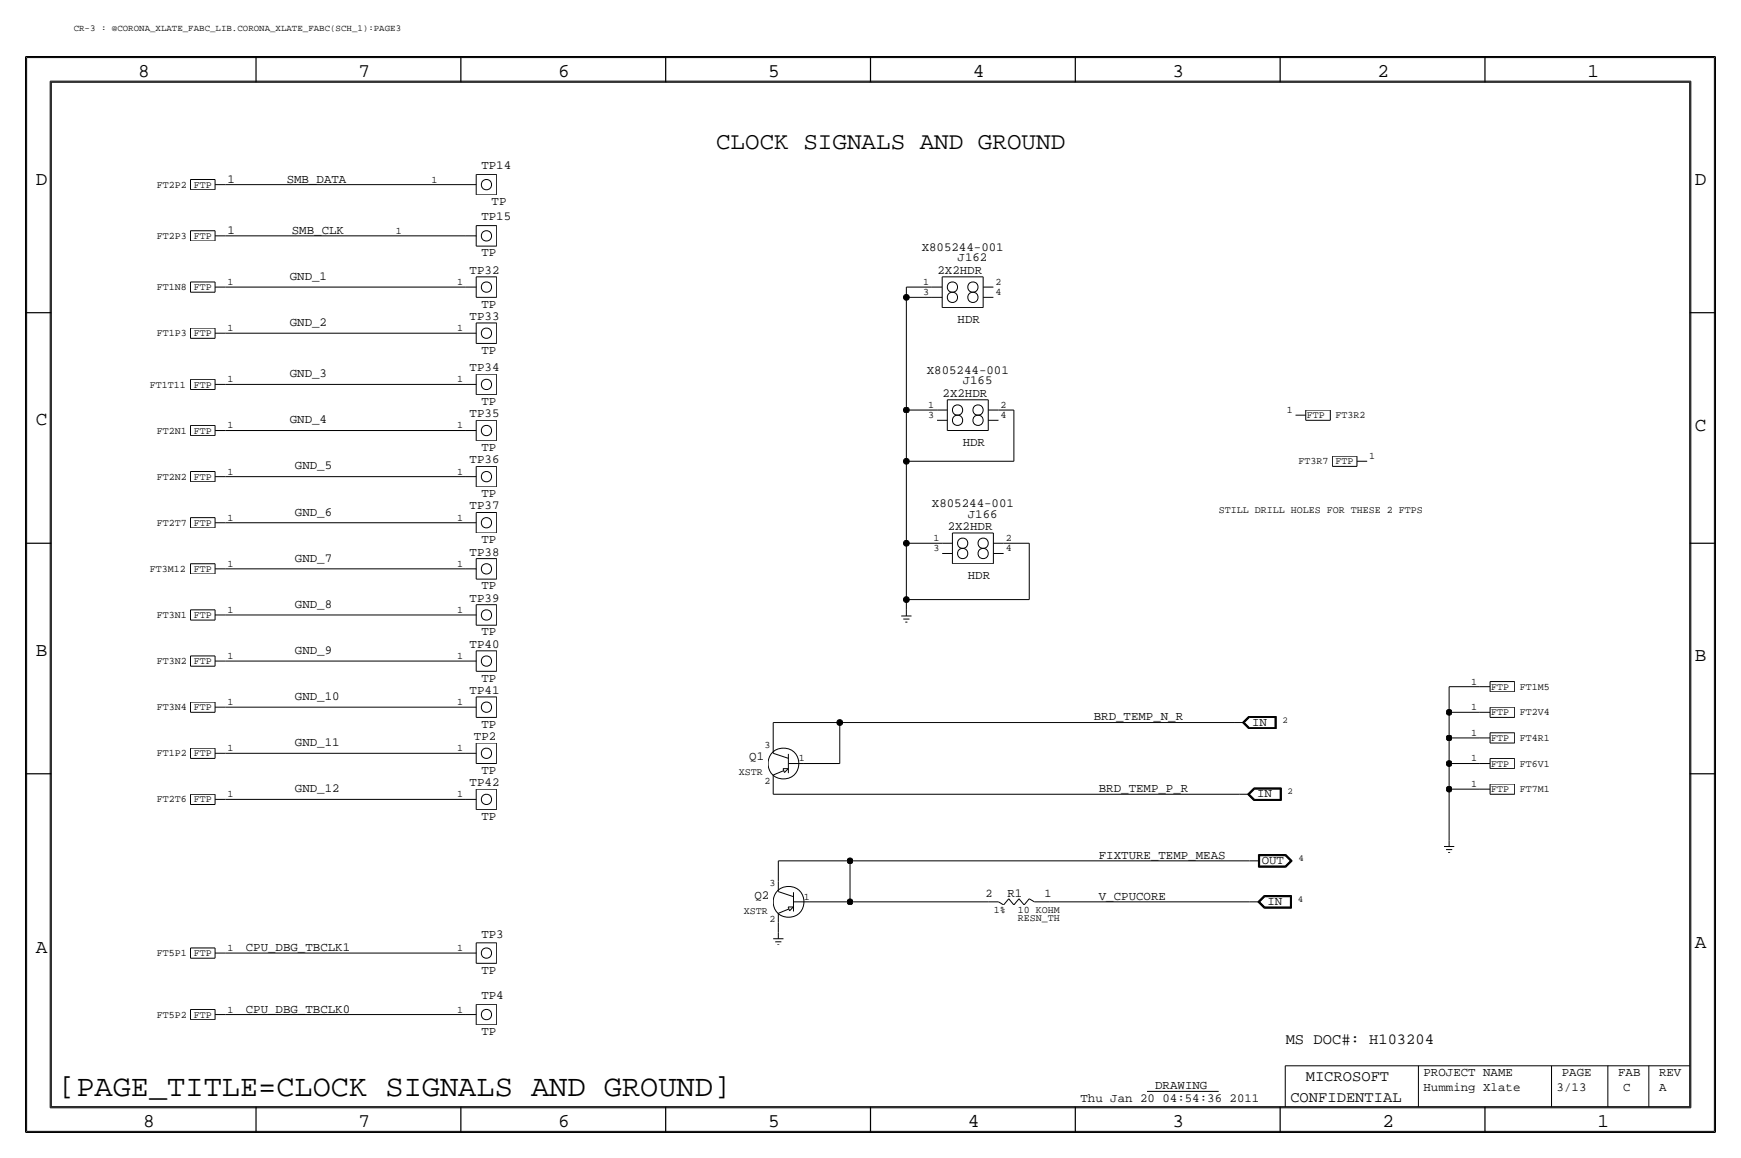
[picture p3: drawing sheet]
<svg xmlns="http://www.w3.org/2000/svg" width="432mm" height="287mm" viewBox="0 0 432 287" stroke-linecap="round" stroke-linejoin="round" font-family="sans-serif">
<g fill="none" stroke="#000" stroke-width=".25">
<path d="M6.6 14.3h418.6zM6.6 14.3v266.2zM425.2 14.3v266.2zM12.4 20.1v254.5zM12.4 20.1h407zM419.4 20.1v254.5zM47.2 59.7h6.1zM47.2 57.2v2.5zM47.2 57.2h6.1zM47.2 47h6.1zM47.2 44.5v2.5zM47.2 44.5h6.1z"/>
<path d="M53.3 58.5h2.6zM53.3 45.8h2.6zM53.3 57.2v2.5zM53.3 44.5v2.5zM55.9 58.5h59.7zM55.9 45.8h59.7zM115.6 58.5h2.5zM115.6 45.8h2.5zM118.1 55.9h5.1zM118.1 55.9v5.1zM118.1 48.3h5.1zM118.1 43.2h5.1z"/>
<path d="M118.1 43.2v5.1zM123.2 55.9v5.1zM123.2 43.2v5.1zM47.2 72.4h6.1zM47.2 69.9v2.5zM47.2 69.9h6.1zM53.3 71.2h2.6zM53.3 69.9v2.5zM55.9 71.2h59.7zM115.6 71.2h2.5zM118.1 73.7h5.1zM118.1 68.6h5.1z"/>
<path d="M118.1 68.6v5.1zM118.1 61h5.1zM123.2 68.6v5.1zM224.8 73.7v28zM224.8 71.2v2.5zM224.8 71.2h6.3zM224.8 73.7h6.3zM231.1 71.2h2.6zM231.1 73.7h2.6zM233.7 76.3h10.1zM233.7 68.6v7.7zM233.7 68.6h10.1z"/>
<path d="M243.8 68.6v7.7zM243.8 73.7h2.6zM243.8 71.2h2.6zM47.2 96.6h6.1zM47.2 94v2.6zM47.2 94h6.1zM47.2 83.9h6.1zM47.2 81.3v2.6zM47.2 81.3h6.1zM53.3 95.3h2.6zM53.3 82.6h2.6zM53.3 94v2.6z"/>
<path d="M53.3 81.3v2.6zM55.9 82.6h59.7zM55.9 95.3h59.7zM115.6 95.3h2.5zM115.6 82.6h2.5zM118.1 97.8h5.1zM118.1 92.8h5.1zM118.1 92.8v5zM118.1 85.1h5.1zM118.1 80.1h5.1zM118.1 80.1v5zM123.2 92.8v5z"/>
<path d="M123.2 80.1v5zM234.9 99.1v7.6zM234.9 99.1h10.2zM245.1 99.1v7.6zM47.2 119.4h6.1zM47.2 116.9v2.5zM47.2 116.9h6.1zM47.2 108h6.1zM47.2 105.5v2.5zM47.2 105.5h6.1zM53.3 118.2h2.6zM53.3 106.7h2.6z"/>
<path d="M53.3 116.9v2.5zM53.3 105.5v2.5zM55.9 106.7h59.7zM55.9 118.2h59.7zM115.6 118.2h2.5zM115.6 106.7h2.5zM118.1 115.6h5.1zM118.1 115.6v5.1zM118.1 109.3h5.1zM118.1 104.2h5.1zM118.1 104.2v5.1zM123.2 115.6v5.1z"/>
<path d="M123.2 104.2v5.1zM224.8 101.7h7.6zM224.8 114.4h26.7zM224.8 114.4v20.3zM224.8 101.7v12.7zM232.4 101.7h2.5zM232.4 104.2h2.5zM234.9 106.7h10.2zM245.1 104.2h2.5zM245.1 101.7h2.5zM247.6 101.7h3.9zM251.5 101.7v12.7z"/>
<path d="M321.3 102.9h2.5zM323.8 104.2h6.1zM323.8 101.7h6.1zM323.8 101.7v2.5zM329.9 101.7v2.5zM330.5 115.6h6zM330.5 113.1v2.5zM330.5 113.1h6zM336.5 114.4h2.6zM336.5 113.1v2.5zM47.2 139.8v2.5zM47.2 139.8h6.1z"/>
<path d="M47.2 130.9h6.1zM47.2 128.3v2.6zM47.2 128.3h6.1zM53.3 129.6h2.6zM53.3 139.8v2.5zM53.3 128.3v2.6zM55.9 129.6h59.7zM115.6 129.6h2.5zM118.1 138.5h5.1zM118.1 138.5v5.1zM118.1 132.1h5.1zM118.1 127.1h5.1z"/>
<path d="M118.1 127.1v5zM118.1 120.7h5.1zM123.2 138.5v5.1zM123.2 127.1v5zM224.8 134.7v13.9zM224.8 134.7h8.9zM233.7 134.7h2.5zM233.7 137.2h2.5zM236.2 139.8h10.2zM236.2 132.1v7.7zM236.2 132.1h10.2zM246.4 132.1v7.7z"/>
<path d="M246.4 137.2h2.5zM246.4 134.7h2.5zM248.9 134.7h6.4zM255.3 134.7v13.9zM47.2 153.7h6.1zM47.2 151.2v2.5zM47.2 151.2h6.1zM47.2 142.3h6.1zM53.3 152.5h2.6zM53.3 141h2.6zM53.3 151.2v2.5zM55.9 152.5h59.7z"/>
<path d="M55.9 141h59.7zM115.6 152.5h2.5zM115.6 141h2.5zM118.1 155h5.1zM118.1 149.9h5.1zM118.1 149.9v5.1zM118.1 143.6h5.1zM123.2 149.9v5.1zM223.5 152.7h2.6zM224 153.5h1.6zM224.5 154.2h.5zM224.8 148.6h30.5z"/>
<path d="M224.8 151.2v1.5zM224.8 148.6v2.6zM47.2 176.6h6.1zM47.2 174v2.6zM47.2 174h6.1zM47.2 165.2h6.1zM47.2 162.6v2.6zM47.2 162.6h6.1zM53.3 175.3h2.6zM53.3 163.9h2.6zM53.3 174v2.6zM53.3 162.6v2.6z"/>
<path d="M55.9 163.9h59.7zM55.9 175.3h59.7zM115.6 175.3h2.5zM115.6 163.9h2.5zM118.1 177.9h5.1zM118.1 172.8h5.1zM118.1 172.8v5.1zM118.1 166.4h5.1zM118.1 161.3h5.1zM118.1 161.3v5.1zM123.2 172.8v5.1zM123.2 161.3v5.1z"/>
<path d="M191.8 179.1h16.5zM191.8 179.1v5.1zM208.3 179.1h97.8zM208.3 179.1v10.2zM306.1 179.1h2.5zM308.2 179.1l1.5-1.6zM308.2 179.1l1.5 1.6zM308.3 179.1l1.5-1.5zM308.3 179.1l1.5 1.5zM308.5 179.1l1.3 1.4zM308.5 179.1l1.3-1.4zM308.6 179.1l1.3 1.3z"/>
<path d="M309.7 177.5h6.8zM309.8 177.6h6.6zM309.8 177.7h6.5zM309.9 177.9l-1.3 1.2zM309.9 177.9h6.3zM316.2 177.9v2.5zM316.3 177.7v2.8zM316.4 177.6v3zM316.5 177.5v3.2zM359.4 176.6v6.3zM359.4 170.2v6.4zM359.4 170.2h7.6z"/>
<path d="M359.4 176.6h7.6zM367 170.2h2.6zM367 176.6h2.6zM369.6 171.5h6.1zM369.6 169h6.1zM369.6 177.9h6.1zM369.6 175.3h6.1zM369.6 169v2.5zM369.6 175.3v2.6zM375.7 169v2.5zM375.7 175.3v2.6zM47.2 199.4h6.1z"/>
<path d="M47.2 196.9v2.5zM47.2 196.9h6.1zM47.2 188h6.1zM47.2 185.5v2.5zM47.2 185.5h6.1zM53.3 198.2h2.6zM53.3 186.7h2.6zM53.3 196.9v2.5zM53.3 185.5v2.5zM55.9 198.2h59.7zM55.9 186.7h59.7zM115.6 198.2h2.5z"/>
<path d="M115.6 186.7h2.5zM118.1 195.6h5.1zM118.1 195.6v5.1zM118.1 189.3h5.1zM118.1 184.2h5.1zM118.1 184.2v5.1zM123.2 195.6v5.1zM123.2 184.2v5.1zM191.8 194.4v2.5zM191.8 196.9h115.5zM191.8 186.7l3.8 1.3zM191.8 192.1v2.3z"/>
<path d="M191.8 184.2v2.5zM191.8 192.1l2.6-1zM194.2 190.6l.4 .9zM194.2 190.6h1.3zM195.5 190.6l-.9 .9zM195.5 186.9v4.8zM195.6 189.3h3.8zM199.4 189.3h8.9zM307.3 196.9h2.6zM309.4 196.9l1.6-1.6zM309.4 196.9l1.6 1.6zM309.6 196.9l1.4-1.5z"/>
<path d="M309.6 196.9l1.4 1.5zM309.7 180.7h6.8zM309.7 196.9l1.4 1.4zM309.7 196.9l1.4-1.4zM309.8 180.6h6.6zM309.8 180.5h6.5zM309.9 180.4h6.3zM309.9 196.9l1.3 1.3zM311 198.5h6.8zM311 195.3h6.8zM311 198.4h6.7zM311 195.4h6.7z"/>
<path d="M311.1 195.5h6.5zM311.1 198.3h6.5zM311.2 198.2h6.3zM311.2 195.6l-1.3 1.3zM311.2 195.6h6.3zM317.5 195.6v2.6zM317.6 195.5v2.8zM317.7 195.4v3zM317.8 195.3v3.2zM359.4 189.3v6.3zM359.4 195.6v12.7zM359.4 182.9v6.4z"/>
<path d="M359.4 195.6h7.6zM359.4 189.3h7.6zM359.4 182.9h7.6zM367 182.9h2.6zM367 189.3h2.6zM367 195.6h2.6zM369.6 184.2h6.1zM369.6 181.7h6.1zM369.6 190.6h6.1zM369.6 188h6.1zM369.6 196.9h6.1zM369.6 194.4h6.1z"/>
<path d="M369.6 181.7v2.5zM369.6 188v2.6zM369.6 194.4v2.5zM375.7 181.7v2.5zM375.7 188v2.6zM375.7 194.4v2.5zM118.1 200.7h5.1zM193 218.5v2.5zM193 213.4v5.1zM193 213.4h17.8zM210.8 213.4v10.2zM210.8 213.4h99.1z"/>
<path d="M309.9 213.4h2.5zM312.1 215h6.8zM312.1 211.8v3.2zM312.1 211.8h6.8zM312.2 211.9v3zM312.2 214.9h6.7zM312.2 211.9h6.7zM312.3 212v2.8zM312.3 214.8h6.5zM312.3 212h6.5zM312.4 212.1v2.6zM312.4 214.7h6.4z"/>
<path d="M312.4 212.1h6.4zM318.8 212.1l1.2 1.3zM318.8 214.7l1.2-1.3zM318.8 214.8l1.4-1.4zM318.8 212l1.4 1.4zM318.9 211.9l1.4 1.5zM318.9 214.9l1.4-1.5zM318.9 215l1.6-1.6zM318.9 211.8l1.6 1.6zM358.1 209.9h2.6zM358.6 210.6h1.6zM359.2 211.4h.5z"/>
<path d="M359.4 208.3v1.6zM47.2 237.5h6.1zM47.2 235v2.5zM47.2 235h6.1zM53.3 236.3h2.6zM53.3 235v2.5zM55.9 236.3h59.7zM115.6 236.3h2.5zM118.1 238.8h5.1zM118.1 233.7h5.1zM118.1 233.7v5.1zM123.2 233.7v5.1z"/>
<path d="M191.8 232.7h2.5zM192.3 233.5h1.5zM192.8 234.2h.5zM193 221l3.8 1.3zM193 231.2v1.5zM193 226.4v2.3zM193 226.4l2.6-1.1zM193 228.7v2.5zM195.5 224.8l.3 1zM195.5 224.8h1.2zM196.7 224.8l-.9 1zM196.8 221.2v4.8z"/>
<path d="M196.8 223.6h3.9zM200.7 223.6h10.1zM210.8 223.6h34.3zM245.1 223.6h2.5zM247.6 223.6l1.3 .7zM250.2 222.8l-1.3 1.5zM250.2 222.8l1.3 1.5zM252.7 222.8l-1.2 1.5zM252.7 222.8l1.3 1.5zM255.3 222.8l-1.3 1.5zM255.3 222.8l1.2 .8zM256.5 223.6h3.8z"/>
<path d="M260.3 223.6h49.6zM309.9 223.6h2.5zM312 223.6l1.5-1.6zM312 223.6l1.5 1.5zM312.1 223.6l1.5-1.5zM312.1 223.6l1.5 1.4zM312.3 223.6l1.3 1.3zM312.3 223.6l1.3-1.4zM312.4 223.6l1.3-1.3zM312.4 223.6l1.3 1.2zM313.5 225.1h6.8zM313.5 222h6.8z"/>
<path d="M313.6 225h6.6zM313.6 222.1h6.6zM313.6 222.2h6.5zM313.6 224.9h6.5zM313.7 224.8h6.3zM313.7 222.3h6.3zM320 222.3v2.5zM320.1 222.2v2.7zM320.2 222.1v2.9zM320.3 222v3.1zM47.2 252.8h6.1zM47.2 250.2v2.6z"/>
<path d="M47.2 250.2h6.1zM53.3 251.5h2.6zM53.3 250.2v2.6zM55.9 251.5h59.7zM115.6 251.5h2.5zM118.1 254.1h5.1zM118.1 249h5.1zM118.1 249v5.1zM123.2 249v5.1zM12.4 274.6h407zM284.5 270.6h17.8zM318.8 264.2v10.2z"/>
<path d="M318.8 264.2h100.3zM351.8 264.2v10.2zM384.8 264.2v10.2zM398.8 264.2v10.2zM408.9 264.2v10.2zM6.6 280.5h418.6z"/>
<circle cx="120.6" cy="58.5" r="1.28"/>
<circle cx="120.6" cy="45.8" r="1.28"/>
<circle cx="120.6" cy="71.2" r="1.28"/>
<circle cx="236.2" cy="71.2" r="1.28"/>
<circle cx="236.2" cy="73.7" r="1.28"/>
<circle cx="241.3" cy="71.2" r="1.28"/>
<circle cx="241.3" cy="73.7" r="1.28"/>
<circle cx="120.6" cy="82.6" r="1.28"/>
<circle cx="120.6" cy="95.3" r="1.28"/>
<circle cx="120.6" cy="118.2" r="1.28"/>
<circle cx="120.6" cy="106.7" r="1.28"/>
<circle cx="237.5" cy="101.7" r="1.28"/>
<circle cx="237.5" cy="104.2" r="1.28"/>
<circle cx="242.6" cy="104.2" r="1.28"/>
<circle cx="242.6" cy="101.7" r="1.28"/>
<circle cx="120.6" cy="129.6" r="1.28"/>
<circle cx="238.8" cy="137.2" r="1.28"/>
<circle cx="238.8" cy="134.7" r="1.28"/>
<circle cx="243.8" cy="134.7" r="1.28"/>
<circle cx="243.8" cy="137.2" r="1.28"/>
<circle cx="120.6" cy="152.5" r="1.28"/>
<circle cx="120.6" cy="141" r="1.28"/>
<circle cx="120.6" cy="175.3" r="1.28"/>
<circle cx="120.6" cy="163.9" r="1.28"/>
<circle cx="120.6" cy="198.2" r="1.28"/>
<circle cx="120.6" cy="186.8" r="1.28"/>
<circle cx="194.3" cy="189.3" r="3.8"/>
<circle cx="120.6" cy="236.3" r="1.28"/>
<circle cx="195.6" cy="223.6" r="3.8"/>
<circle cx="120.6" cy="251.5" r="1.28"/>
</g>
<g fill="#000" stroke="#000" stroke-width=".25">
<circle cx="224.8" cy="73.7" r=".72"/>
<circle cx="224.8" cy="114.4" r=".72"/>
<circle cx="224.8" cy="101.7" r=".72"/>
<circle cx="224.8" cy="134.7" r=".72"/>
<circle cx="224.8" cy="148.6" r=".72"/>
<circle cx="208.3" cy="179.1" r=".72"/>
<circle cx="359.4" cy="176.6" r=".72"/>
<circle cx="359.4" cy="189.3" r=".72"/>
<circle cx="359.4" cy="182.9" r=".72"/>
<circle cx="359.4" cy="195.6" r=".72"/>
<circle cx="210.8" cy="213.4" r=".72"/>
<circle cx="210.8" cy="223.6" r=".72"/>
</g>
<g fill="none" stroke="#000" stroke-width=".3">
<path d="M6.3 14v266.7zM6.4 14h419zM63.5 14v6.4zM114.3 14v6.4zM165.1 14v6.4zM215.9 14v6.4zM266.7 14v6.4zM317.5 14v6.4zM368.3 14v6.4zM425.4 14v266.7zM12.7 20.4h406.4zM12.7 20.4v254z"/>
<path d="M419.1 20.4v254zM6.3 77.5h6.4zM419.1 77.5h6.3zM6.3 134.7h6.4zM419.1 134.7h6.3zM6.3 191.8h6.4zM419.1 191.8h6.3zM12.7 274.4h406.4zM63.5 274.4v6.3zM114.3 274.4v6.3zM165.1 274.4v6.3zM215.9 274.4v6.3z"/>
<path d="M266.7 274.4v6.3zM317.5 274.4v6.3zM368.3 274.4v6.3zM6.4 280.7h419z"/>
</g>
<text font-size="7.5" x="14.4" y="271.7">[PAGE_TITLE=CLOCK SIGNALS AND GROUND]</text>
<text font-size="6" x="177.6" y="37">CLOCK SIGNALS AND GROUND</text>
<g font-size="4.8">
<text x="34.3" y="19.1">8</text>
<text x="88.9" y="19.1">7</text>
<text x="138.4" y="19.1">6</text>
<text x="190.5" y="19.1">5</text>
<text x="241.3" y="19.1">4</text>
<text x="290.8" y="19.1">3</text>
<text x="341.6" y="19.1">2</text>
<text x="393.7" y="19.1">1</text>
<text x="8.9" y="45.8">D</text>
<text x="420.4" y="45.8">D</text>
<text x="8.9" y="105.5">C</text>
<text x="420.4" y="106.7">C</text>
<text x="8.9" y="162.6">B</text>
<text x="420.4" y="163.9">B</text>
<text x="8.9" y="236.3">A</text>
<text x="420.4" y="235">A</text>
<text x="35.5" y="279.4">8</text>
<text x="88.9" y="279.4">7</text>
<text x="138.4" y="279.4">6</text>
<text x="190.5" y="279.4">5</text>
<text x="240" y="279.4">4</text>
<text x="290.8" y="279.4">3</text>
<text x="342.9" y="279.4">2</text>
<text x="396.2" y="279.4">1</text>
</g>
<g font-size="3.8">
<text x="318.9" y="258.9">MS DOC#: H103204</text>
<text x="323.9" y="268">MICROSOFT</text>
<text x="320" y="273.1">CONFIDENTIAL</text>
</g>
<g font-size="3.1">
<text x="119.4" y="42">TP14</text>
<text x="56.4" y="45.3">1</text>
<text x="71.1" y="45.3">SMB_DATA</text>
<text x="121.9" y="50.9">TP</text>
<text x="56.4" y="58">1</text>
<text x="72.4" y="58">SMB_CLK</text>
<text x="119.4" y="54.7">TP15</text>
<text x="119.4" y="63.6">TP</text>
<text x="228.6" y="62.3">X805244-001</text>
<text x="237.5" y="64.8">J162</text>
<text x="71.9" y="69.4">GND_1</text>
<text x="116.5" y="67.9">TP32</text>
<text x="232.5" y="67.9">2X2HDR</text>
<text x="119.4" y="76.3">TP</text>
<text x="71.9" y="80.8">GND_2</text>
<text x="116.5" y="79.3">TP33</text>
<text x="237.5" y="80.1">HDR</text>
<text x="119.4" y="87.7">TP</text>
<text x="71.9" y="93.5">GND_3</text>
<text x="116.5" y="92">TP34</text>
<text x="229.9" y="92.8">X805244-001</text>
<text x="238.8" y="95.3">J165</text>
<text x="119.4" y="100.4">TP</text>
<text x="233.8" y="98.3">2X2HDR</text>
<text x="71.9" y="105">GND_4</text>
<text x="116.5" y="103.4">TP35</text>
<text x="119.4" y="111.8">TP</text>
<text x="238.8" y="110.5">HDR</text>
<text x="73.2" y="116.4">GND_5</text>
<text x="116.5" y="114.9">TP36</text>
<text x="119.4" y="123.2">TP</text>
<text x="231.1" y="125.8">X805244-001</text>
<text x="73.2" y="127.8">GND_6</text>
<text x="116.5" y="126.3">TP37</text>
<text x="235.1" y="131.4">2X2HDR</text>
<text x="240" y="128.3">J166</text>
<text x="116.5" y="137.7">TP38</text>
<text x="119.4" y="134.7">TP</text>
<text x="73.2" y="139.2">GND_7</text>
<text x="240" y="143.6">HDR</text>
<text x="116.5" y="149.1">TP39</text>
<text x="119.4" y="146.1">TP</text>
<text x="73.2" y="150.7">GND_8</text>
<text x="116.5" y="160.6">TP40</text>
<text x="119.4" y="157.5">TP</text>
<text x="73.2" y="162.1">GND_9</text>
<text x="73.2" y="173.5">GND_10</text>
<text x="116.5" y="172">TP41</text>
<text x="119.4" y="169">TP</text>
<text x="271.3" y="178.6">BRD_TEMP_N_R</text>
<text x="310.5" y="179.9">IN</text>
<text x="73.2" y="185">GND_11</text>
<text x="117.6" y="183.4">TP2</text>
<text x="119.4" y="180.4">TP</text>
<text x="119.4" y="191.8">TP</text>
<text x="185.8" y="188.5">Q1</text>
<text x="73.2" y="196.4">GND_12</text>
<text x="116.5" y="194.9">TP42</text>
<text x="272.5" y="196.4">BRD_TEMP_P_R</text>
<text x="311.8" y="197.7">IN</text>
<text x="119.4" y="203.3">TP</text>
<text x="272.5" y="212.9">FIXTURE_TEMP_MEAS</text>
<text x="312.9" y="214.2">OUT</text>
<text x="187.1" y="222.8">Q2</text>
<text x="249.9" y="222.3">R1</text>
<text x="272.5" y="223.1">V_CPUCORE</text>
<text x="314.4" y="224.3">IN</text>
<text x="119.4" y="232.5">TP3</text>
<text x="61" y="235.8">CPU_DBG_TBCLK1</text>
<text x="119.4" y="241.4">TP</text>
<text x="61" y="251">CPU_DBG_TBCLK0</text>
<text x="119.4" y="247.7">TP4</text>
<text x="119.4" y="256.6">TP</text>
<text x="353.1" y="266.8">PROJECT NAME</text>
<text x="387.3" y="266.8">PAGE</text>
<text x="401.3" y="266.8">FAB</text>
<text x="411.5" y="266.8">REV</text>
<text x="268" y="273.1">Thu Jan 20 04:54:36 2011</text>
<text x="286.5" y="270.1">DRAWING</text>
<text x="353.1" y="270.6">Humming Xlate</text>
<text x="386.1" y="270.6">3/13</text>
<text x="402.6" y="270.6">C</text>
<text x="411.5" y="270.6">A</text>
</g>
<g font-size="2.9">
<text x="244.4" y="222.3">2</text>
<text x="259.1" y="222.3">1</text>
</g>
<g font-size="2.5">
<text x="38.9" y="46.5">FT2P2</text>
<text x="48.1" y="46.5">FTP</text>
<text x="107" y="45.3">1</text>
<text x="38.9" y="59.2">FT2P3</text>
<text x="48.1" y="59.2">FTP</text>
<text x="98.1" y="58">1</text>
<text x="38.9" y="71.9">FT1N8</text>
<text x="48.1" y="71.9">FTP</text>
<text x="56.4" y="70.7">1</text>
<text x="113.4" y="70.7">1</text>
<text x="229" y="70.7">1</text>
<text x="246.9" y="70.7">2</text>
<text x="229" y="73.2">3</text>
<text x="246.9" y="73.2">4</text>
<text x="38.9" y="83.4">FT1P3</text>
<text x="48.1" y="83.4">FTP</text>
<text x="56.4" y="82.1">1</text>
<text x="113.4" y="82.1">1</text>
<text x="56.4" y="94.8">1</text>
<text x="113.4" y="94.8">1</text>
<text x="37.2" y="96.1">FT1T11</text>
<text x="48.1" y="96.1">FTP</text>
<text x="230.2" y="101.1">1</text>
<text x="248.2" y="101.1">2</text>
<text x="38.9" y="107.5">FT2N1</text>
<text x="48.1" y="107.5">FTP</text>
<text x="56.4" y="106.2">1</text>
<text x="113.4" y="106.2">1</text>
<text x="230.2" y="103.7">3</text>
<text x="248.2" y="103.7">4</text>
<text x="319.1" y="102.4">1</text>
<text x="324.1" y="103.7">FTP</text>
<text x="331.2" y="103.7">FT3R2</text>
<text x="339.6" y="113.8">1</text>
<text x="38.9" y="118.9">FT2N2</text>
<text x="48.1" y="118.9">FTP</text>
<text x="56.4" y="117.7">1</text>
<text x="113.4" y="117.7">1</text>
<text x="322.1" y="115.1">FT3R7</text>
<text x="331.3" y="115.1">FTP</text>
<text x="38.9" y="130.4">FT2T7</text>
<text x="48.1" y="130.4">FTP</text>
<text x="56.4" y="129.1">1</text>
<text x="113.4" y="129.1">1</text>
<text x="302.3" y="127.1">STILL DRILL HOLES FOR THESE 2 FTPS</text>
<text x="231.5" y="134.2">1</text>
<text x="231.5" y="136.7">3</text>
<text x="249.4" y="134.2">2</text>
<text x="249.4" y="136.7">4</text>
<text x="37.2" y="141.8">FT3M12</text>
<text x="48.1" y="141.8">FTP</text>
<text x="56.4" y="140.5">1</text>
<text x="113.4" y="140.5">1</text>
<text x="38.9" y="153.2">FT3N1</text>
<text x="48.1" y="153.2">FTP</text>
<text x="56.4" y="151.9">1</text>
<text x="113.4" y="151.9">1</text>
<text x="38.9" y="164.6">FT3N2</text>
<text x="48.1" y="164.6">FTP</text>
<text x="56.4" y="163.4">1</text>
<text x="113.4" y="163.4">1</text>
<text x="364.8" y="169.7">1</text>
<text x="369.8" y="171">FTP</text>
<text x="376.9" y="171">FT1M5</text>
<text x="38.9" y="176.1">FT3N4</text>
<text x="48.1" y="176.1">FTP</text>
<text x="56.4" y="174.8">1</text>
<text x="113.4" y="174.8">1</text>
<text x="364.8" y="176.1">1</text>
<text x="369.8" y="177.3">FTP</text>
<text x="376.9" y="177.3">FT2V4</text>
<text x="189.6" y="185.5">3</text>
<text x="364.8" y="182.4">1</text>
<text x="369.8" y="183.7">FTP</text>
<text x="376.9" y="183.7">FT4R1</text>
<text x="38.9" y="187.5">FT1P2</text>
<text x="48.1" y="187.5">FTP</text>
<text x="56.4" y="186.2">1</text>
<text x="113.4" y="186.2">1</text>
<text x="198.1" y="188.8">1</text>
<text x="364.8" y="188.8">1</text>
<text x="369.8" y="190">FTP</text>
<text x="376.9" y="190">FT6V1</text>
<text x="56.4" y="197.7">1</text>
<text x="113.4" y="197.7">1</text>
<text x="183.2" y="192.2">XSTR</text>
<text x="189.6" y="194.4">2</text>
<text x="364.8" y="195.1">1</text>
<text x="369.8" y="196.4">FTP</text>
<text x="376.9" y="196.4">FT7M1</text>
<text x="38.9" y="198.9">FT2T6</text>
<text x="48.1" y="198.9">FTP</text>
<text x="190.9" y="219.8">3</text>
<text x="184.5" y="226.5">XSTR</text>
<text x="199.4" y="223.1">1</text>
<text x="246.5" y="226.4">1%</text>
<text x="252.5" y="226.4">10 KOHM</text>
<text x="190.9" y="228.7">2</text>
<text x="252.5" y="228.4">RESN_TH</text>
<text x="38.9" y="237">FT5P1</text>
<text x="48.1" y="237">FTP</text>
<text x="56.4" y="235.8">1</text>
<text x="113.4" y="235.8">1</text>
<text x="56.4" y="251">1</text>
<text x="113.4" y="251">1</text>
<text x="38.9" y="252.3">FT5P2</text>
<text x="48.1" y="252.3">FTP</text>
</g>
<g font-size="2.3">
<text x="18.3" y="7.7">CR-3 : @CORONA_XLATE_FABC_LIB.CORONA_XLATE_FABC(SCH_1):PAGE3</text>
<text x="318.1" y="179.1">2</text>
<text x="319.3" y="196.9">2</text>
<text x="322" y="213.4">4</text>
<text x="321.9" y="223.6">4</text>
</g>
</svg>
